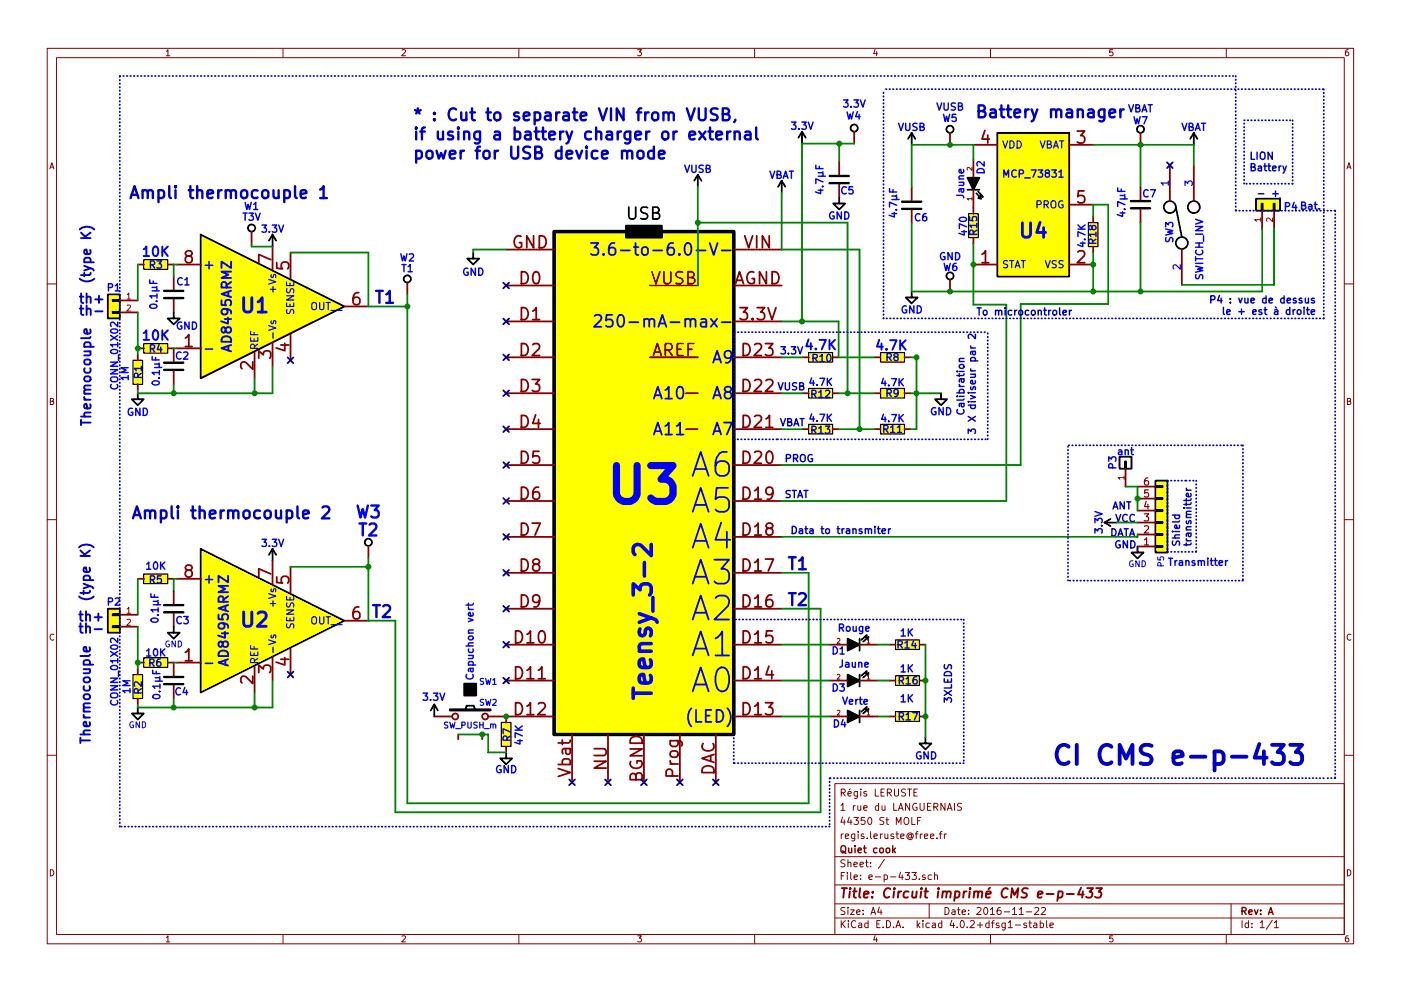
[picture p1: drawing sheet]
<svg xmlns="http://www.w3.org/2000/svg" width="297mm" height="210mm" viewBox="0 0 297 210" stroke-linecap="round" stroke-linejoin="round" font-family="sans-serif">
<g fill="none" stroke="#840000" stroke-width=".21">
<path d="M10 10.3h277v189.9h-277zM12 12.2h273v186.1h-273zM60 10.3v1.9M110 10.3v1.9M160 10.3v1.9M210 10.3v1.9M260 10.3v1.9M10 60.2h2M285 60.2h2M10 110.3h2M285 110.3h2M10 160.2h2"/>
<path d="M177 166.3h108v32h-108zM193.3 173.4v1.5h.7M193.8 168.1h.5M194.5 167.4h-.7v1.5h.7M194.5 174.1h.5M195.2 173.4h-.7v1.5M197.3 177.4l.7-.1-.1-.3-.4-.1-.2 .2 .1 .7h.5M198.7 177.8v.1M199.2 176.9h.5M199.7 176.4l-.3 .3v1.2M200.2 176.9v1M200.7 176.9l-.5 .3"/>
<path d="M200.9 171.9l.4-1.5 .6 1.5M202.4 170.4v1.5M203.9 170.5l-.6-.1-.3 .3 .1 .3 .7 .4v.4l-.2 .1h-.6M285 160.2h2M60 198.3v1.9M110 198.3v1.9M160 198.3v1.9M177 194.8h108M177 191.8h108M177 187.8h108M177 181.8h108M186.4 192.5l-.3 1h.9"/>
<path d="M186.8 193v1M187.5 182.3l-1.3 2M193.3 185.1h1l-.5 .6 .4 .1v.7l-.2 .1-.7-.1M194.9 186.5v.1M196.1 185.7l-.3-.1-.2 .2v.2l.5 .2v.3h-.5M197 191.8v3M197.5 185.7l-.4-.1-.3 .3v.6l.3 .1 .4-.1M198.1 185.7l.2-.1 .4 .1 .1 .9M198.1 185.1v1.5M210 198.3v1.9M215.3 196.3h1.1M216.1 194h.9"/>
<path d="M217.6 193.5h1.1M217.6 195.9l-.3-.1-.3 .2 .1 .3 .5 .1v.3h-.6M218.1 195.8h.6M218.3 195.3v1.3l.4 .2M219.2 195.9h.6v.9M219.4 192.7l.6-.2 .2 .5-.9 1h.9M219.8 196.2l-.7 .3 .3 .3 .4-.1M220.5 195.9l.5-.1 .3 .3-.2 .6h-.6M220.5 195.3v1.5M220.8 192.7l.6-.2 .3 .5-1 1h1M221.9 195.3v1.3l.2 .2M222.6 196.3l.7-.1v-.3l-.5-.1-.2 .2 .1 .7h.6"/>
<path d="M260 198.3v1.9M261 191.8v6.5M269.7 195.2l-1.2 2M270.2 195.8l.4-.5v1.5M270.2 196.8h.8"/>
</g>
<path d="M224.4 189.2l.6-.1 .3 .2-.2 1a.67 .67 0 0 1-.8 0M226.2 189.7h1.5M229.2 188.3l-.7 1.5h1.3M229.6 189.1l-.2 1.3M230.5 188.4h1.2l-.7 .8a.48 .48 0 0 1 .6 .4l-.3 .7-.7 .1-.3-.1M232.4 188.4h1.3l-.8 .8a.48 .48 0 0 1 .6 .4l-.3 .7-.7 .1-.3-.1" fill="none" stroke="#840000" stroke-width=".41"/>
<path d="M189.9 179.9l-.6 .6M189.4 180.4l.5 .5" fill="none" stroke="#840000" stroke-width=".3"/>
<g fill="none" stroke="#0000c2" stroke-width=".51">
<path d="M135.4 32.1a.69 .69 0 0 1 1 .4v.7a.68 .68 0 0 1-.6 .5 .68 .68 0 0 1-.7-.5v-.7zM138.6 32.1a.85 .85 0 0 0-1.1 .1l-.1 .3 .1 .9 .4 .2 .7-.1M138.6 31.1v2.5M139.7 32.8l1.2-.2-.1-.5-.7-.1-.4 .3 .1 1.2 .3 .1 .7-.1M145.6 23l.9 2.5 .8-2.5M148.2 23v2l.4 .5h.5l.5-.5v-2M150.2 27.9h1M150.5 27v2.2l.2 .3 .5 .1M151.9 28.7l1.2-.2-.1-.5-.8-.1-.3 .4 .1 1.2 .2 .1 .8-.1M152.1 23.1l-.9-.1a.62 .62 0 0 0-.5 .6 .62 .62 0 0 0 .5 .6l.5 .1a.61 .61 0 0 1 .5 .6 .61 .61 0 0 1-.5 .6l-1-.1M153.2 24.2h.9a.62 .62 0 0 0 .5-.6 .62 .62 0 0 0-.5-.6h-.9v2.5h1a.67 .67 0 0 0 .5-.7 .67 .67 0 0 0-.6-.6M154.2 27.9v1.7"/>
<path d="M154.9 27.9a.59 .59 0 0 0-.7 .5M155.8 28.1a.64 .64 0 0 1 1 .2v1.3M155.8 27.9v1.7M155.9 25.4l-.2 .5M158 28h1l.1 .3v1.3M159.1 28.5l-.8 .1a.5 .5 0 0 0-.4 .5 .5 .5 0 0 0 .4 .5l.8-.1M160.3 27v2.2l.4 .4M235.2 24l1.2-.2-.1-.5-.7-.1-.4 .4 .2 1.2 .2 .1 .7-.1M237.5 23.2v1.7M238.3 23.2a.59 .59 0 0 0-.8 .5M67.9 40.2l.7-.7v2.5M67.9 42h1.4"/>
<path d="M68.4 107.7l.3-.3h.6a.71 .71 0 0 1 .4 1.1l-1.5 1.5h1.6"/>
</g>
<g fill="none" stroke="#000" stroke-width=".38">
<path d="M148 37.1l-.8 1.2M148 37.1v2.5M148 37.1l.7 1.2M165.7 38.3l-.7 1.3M165.7 38.3v2.6M165.7 38.3l.8 1.3M170.1 27.9l-.8 1.3M170.1 27.9v2.6M170.1 27.9l.7 1.3M193.3 28.2l-.8 1.3M193.3 28.2v2.5M193.3 28.2l.8 1.3"/>
<path d="M211.5 28.2h15.2v30.5h-15.2zM253.1 28.2l-.8 1.3M253.1 28.2v2.5M253.1 28.2l.8 1.3M42.5 49.8l30.5 15.2-30.5 15.3zM57.8 49.8l-.8 1.2M57.8 49.8v2.5M57.8 49.8l.7 1.2M100.3 53.6v1.3h1.3l-1.3 1.2-1.2-1.2h1.2M177.9 41.9v1.3h1.3l-1.3 1.2-1.2-1.2h1.2M205.1 40.3h2.5M207 41l1 1.2-.6-.2"/>
<path d="M207.4 40.6l1 1.2-.6-.1M249.3 43.9l1.3 6.4M266.3 42.2h5.1v2.5h-5.1zM267.5 43.2h.2v1.5h-.2zM270 43.2h.3v1.5h-.3zM22.9 62.5h2.5v5.1h-2.5zM23.9 66.2h1.5v.2h-1.5zM23.9 63.6h1.5v.3h-1.5zM36.8 66.3v1.3h1.3l-1.3 1.2-1.2-1.2h1.2M193.3 61.8v1.3h1.3l-1.3 1.3-1.3-1.3h1.3M29.2 83.4v1.3h1.3l-1.3 1.3-1.3-1.3h1.3M199.5 83.4v1.3h1.3l-1.3 1.3-1.3-1.3h1.3"/>
<path d="M237.4 96.9h2.5v2.5h-2.5zM238.5 97.9h.3v1.5h-.3zM42.5 116.5l30.5 15.2-30.5 15.2zM57.8 116.5v2.5M57.8 116.5l-.8 1.2M57.8 116.5l.7 1.2M234.2 110.9l1.3 .7M234.2 110.9h2.5M235.5 110.1l-1.3 .8M241.2 115.9v1.3h1.2l-1.2 1.3-1.3-1.3h1.3M245 103.1h1.5v.3h-1.5zM245 105.7h1.5v.2h-1.5z"/>
<path d="M245 108.2h1.5v.3h-1.5zM245 110.7h1.5v.3h-1.5zM245 113.3h1.5v.2h-1.5zM245 115.8h1.5v.3h-1.5zM245 102h2.5v15.2h-2.5zM22.9 129.2h2.5v5h-2.5zM23.9 132.8h1.5v.3h-1.5zM23.9 130.3h1.5v.3h-1.5zM36.8 133v1.2h1.3l-1.3 1.3-1.2-1.3h1.2M182.2 135.5v2.5M183.6 135.4l.2-.7-1.2 1.1M184 135.8l.1-.7-1.1 1"/>
<path d="M29.2 150.1v1.3h1.3l-1.3 1.2-1.3-1.2h1.3M92.1 149.5l-.8 1.2M92.1 149.5v2.5M92.1 149.5l.7 1.2M95.4 150.5h8.6v.2h-8.6zM98.7 150.5l.2-.8h1.6l.2 .8M107.3 159.6v1.3h1.3l-1.3 1.3-1.3-1.3h1.3M182.2 143.1v2.6M182.2 150.7v2.6M183.6 143l.2-.6-1.2 1M183.6 150.6l.2-.6-1.2 1M184 143.4l.1-.7-1.1 1.1"/>
<path d="M184 151l.1-.6-1.1 1M196.2 156.5v1.2h1.3l-1.3 1.3-1.3-1.3h1.3"/>
<circle cx="181.1" cy="27.2" r=".76"/>
<circle cx="201.4" cy="27.4" r=".76"/>
<circle cx="241.8" cy="27.4" r=".76"/>
<circle cx="53.3" cy="48.4" r=".76"/>
<circle cx="86.4" cy="59.2" r=".76"/>
<circle cx="201.4" cy="58.5" r=".76"/>
<circle cx="248" cy="43.9" r="1.27"/>
<circle cx="250.6" cy="51.6" r="1.27"/>
<circle cx="253.1" cy="43.9" r="1.27"/>
<circle cx="78.1" cy="115.1" r=".76"/>
</g>
<path d="M205.1 37.7h2.5l-1.2 2.6zM132.7 47.9h7.6v2.5h-7.6zM179.7 135.5l2.5 1.3-2.5 1.2zM98.4 145h2.6v2.6h-2.6zM179.7 143.1l2.5 1.3-2.5 1.3zM179.7 150.7l2.5 1.3-2.5 1.3z" fill="#000" stroke="#000" stroke-width=".38"/>
<g fill="none" stroke="#840000" stroke-width=".38">
<path d="M177.9 34.3v2.8M181.1 27.9v2.6M193.3 39.7v2.8M201.4 28.2v2.5M206.4 33.9v3.8M206.4 30.7h5.1M226.7 30.7h5.1M241.8 28.2v2.5M248 35v7.7M253.1 35v7.7M29.2 56.1h1.3M35.6 56.1h1.2"/>
<path d="M36.8 58.7v2.8M37.5 56.1h5M53.3 49.1v2.6M57.8 52.3v5.1M61.6 53.6v5.5M86.4 59.9v2.6M107.3 53h10.2M155.6 53h10.1M193.3 44.6v2.8M201.4 59.3v2.5M206.4 40.3v5M206.4 50.4v1.3"/>
<path d="M206.4 56.1h5.1M226.7 56.1h5.1M226.7 43.4h5.1M231.8 46v1.2M231.8 52.3v1.3M241.8 44.4v2.8M250.6 52.8v7.6M267.6 44.7v3.8M270.1 44.7v3.8M25.4 63.7h3.8M25.4 66.3h3.8M29.2 73.9h1.3"/>
<path d="M29.2 75.2v1.2M35.6 73.9h1.2v2.8M36.8 63.5v2.8M36.8 78.7v2.8M37.5 73.9h5M54 74.8v5.5M57.8 72.6v5.1M61.6 71v5.4M73 65h5.1M107.3 75.8h10.2M107.3 60.6h10.2M107.3 68.2h10.2"/>
<path d="M137.8 75.8h10.2M137.8 60.6h10.2M155.6 75.8h10.1M155.6 60.6h10.1M155.6 68.2h10.1M170.2 75.8h1.2M176.5 75.8h1.3M185.4 75.8h1.3M191.8 75.8h1.2M29.2 81.5v1.3M107.3 91.1h10.2M107.3 83.4h10.2"/>
<path d="M107.3 98.7h10.2M145.4 91.1h2.6M145.4 83.4h2.6M155.6 91.1h10.1M155.6 83.4h10.1M155.6 98.7h10.1M170.2 83.4h1.2M176.5 91.1h1.3M176.5 83.4h1.3M185.4 91.1h1.3M185.4 83.4h1.3M191.8 91.1h1.2"/>
<path d="M191.8 83.4h1.2M238.6 99.4v3.8M57.8 119v5.1M78.1 115.8v2.6M107.3 106.3h10.2M107.3 113.9h10.2M155.6 106.3h10.1M155.6 113.9h10.1M241.2 115.9h3.8M241.2 113.4h3.8M241.2 110.9h3.8M241.2 108.3h3.8"/>
<path d="M241.2 105.8h3.8M241.2 103.2h3.8M25.4 130.4h3.8M25.4 133h3.8M29.2 122.8h1.3M35.6 122.8h1.2M36.8 125.3v2.8M37.5 122.8h5M57.8 139.3v5.1M61.6 120.3v5.4M61.6 137.6v5.5M73 131.7h5.1"/>
<path d="M107.3 136.8h10.2M107.3 121.5h10.2M107.3 129.2h10.2M155.6 136.8h10.1M155.6 121.5h10.1M155.6 129.2h10.1M175.9 136.8h3.8M182.2 136.8h3.9M188.6 136.8h1.3M194.9 136.8h1.3M29.2 141.9v1.2M29.2 148.2v1.3"/>
<path d="M29.2 140.6h1.3M35.6 140.6h1.2v2.8M37.5 140.6h5M54 141.4v5.5M92.1 152h3.8M97.2 155.8v1M102.2 155.8v1M103.5 152h14M107.3 144.4h10.2M107.3 152v1.3M107.3 158.4v1.2M121.3 155.8v10.2"/>
<path d="M128.9 155.8v10.2M136.5 155.8v10.2M144.1 155.8v10.2M151.8 155.8v10.2M155.6 144.4h10.1M155.6 152h10.1M175.9 144.4h3.8M175.9 152h3.8M182.2 144.4h3.9M182.2 152h3.9M188.6 144.4h1.3M188.6 152h1.3"/>
<path d="M194.9 144.4h1.3M194.9 152h1.3"/>
<circle cx="96.5" cy="152" r=".63"/>
<circle cx="102.9" cy="152" r=".63"/>
</g>
<g fill="#ff0" stroke="#ff0" stroke-width=".21">
<path d="M205.4 45.3h2v5.1h-2z"/>
<path d="M230.8 47.2h2v5.1h-2z"/>
<path d="M245 102h2.5v15.2h-2.5z"/>
<path d="M266.3 42.2h5.1v2.5h-5.1z"/>
<path d="M30.5 55.1h5.1v2h-5.1z"/>
<path d="M30.5 72.9h5.1v2h-5.1z"/>
<path d="M28.2 76.4h2v5.1h-2z"/>
<path d="M22.9 62.5h2.5v5.1h-2.5z"/>
<path d="M42.5 49.8l30.5 15.2-30.5 15.3z"/>
<path d="M211.5 28.2h15.2v30.5h-15.2z"/>
<path d="M171.4 90h5.1v2.1h-5.1z"/>
<path d="M186.7 74.8h5.1v2h-5.1z"/>
<path d="M186.7 82.4h5.1v2h-5.1z"/>
<path d="M186.7 90h5.1v2.1h-5.1z"/>
<path d="M189.9 135.8h5v2h-5z"/>
<path d="M171.4 82.4h5.1v2h-5.1z"/>
<path d="M171.4 74.8h5.1v2h-5.1z"/>
<path d="M117.5 49.1h38.1v106.7h-38.1z"/>
<path d="M189.9 143.4h5v2h-5z"/>
<path d="M189.9 151h5v2h-5z"/>
<path d="M106.3 153.3h2v5.1h-2z"/>
<path d="M30.5 121.8h5.1v2h-5.1z"/>
<path d="M30.5 139.6h5.1v2h-5.1z"/>
<path d="M28.2 143.1h2v5.1h-2z"/>
<path d="M22.9 129.2h2.5v5h-2.5z"/>
<path d="M42.5 116.5l30.5 15.2-30.5 15.2z"/>
</g>
<g fill="none" stroke="#000" stroke-width=".25">
<path d="M30.5 55.1h5.1v2h-5.1zM205.4 45.3h2v5.1h-2zM230.8 47.2h2v5.1h-2zM28.2 76.4h2v5.1h-2zM30.5 72.9h5.1v2h-5.1zM171.4 74.8h5.1v2h-5.1zM186.7 74.8h5.1v2h-5.1zM171.4 90h5.1v2.1h-5.1zM171.4 82.4h5.1v2h-5.1zM186.7 82.4h5.1v2h-5.1zM186.7 90h5.1v2.1h-5.1zM30.5 121.8h5.1v2h-5.1z"/>
<path d="M30.5 139.6h5.1v2h-5.1zM189.9 135.8h5v2h-5zM28.2 143.1h2v5.1h-2zM106.3 153.3h2v5.1h-2zM189.9 143.4h5v2h-5zM189.9 151h5v2h-5z"/>
</g>
<g fill="none" stroke="#0000c2" stroke-width=".3">
<path d="M266.8 41.1h1.2M269.8 41.1h1.2M270.4 40.5v1.2M204.4 76h-.8a.37 .37 0 0 0-.2 .3 .37 .37 0 0 0 .1 .4M205.8 73.4l.3 .4M205.8 73.8h1M206.8 70.9v1l-1.1-1-.4 .3 .1 .6M225.4 66.3l.7-.1-.1-.3-.4-.1-.2 .3 .1 .7h.5M226.7 65.8v1M227.2 65.8l-.5 .3M256.7 63.6l.8-.1 .1-.2-.1-.4-.2-.1h-.6v1.5M258.5 62.7l-.3 1.1h.9"/>
<path d="M258.9 63.3v1M259.4 65.2v1.3l.2 .2M260.1 66.2l.7-.1v-.3l-.5-.1-.2 .2 .1 .7h.6M262.6 66.1h1.2M168 111.7a.77 .77 0 0 1 .9 .7 .77 .77 0 0 1-.9 .8zM169.5 112.3h.6l.1 .9M170.2 112.5l-.7 .2a.3 .3 0 0 0 .1 .5l.6-.1M251.5 103.6l.3 .4M251.5 104h1"/>
</g>
<path d="M267 157.9l-1 2.9h2.6M268 159.4v2.7M269.7 158h2.5l-1.3 1.6a1.1 1.1 0 0 1 1.3 .8v.9l-.4 .6-.4 .2h-1.1l-.6-.4M273.6 158h2.5l-1.4 1.6a1.1 1.1 0 0 1 1.4 .8v.9l-.4 .6-.4 .2h-1.2l-.5-.4" fill="none" stroke="#0000c2" stroke-width=".81"/>
<g fill="none" stroke="#000" stroke-width=".51">
<path d="M175.9 38.9h4.1M175.9 37.3h4.1M191.3 44.3h4M191.3 42.8h4M239.8 44.2h4M239.8 42.7h4M34.8 63.2h4.1M34.8 61.7h4.1M34.8 78.5h4.1M34.8 77h4.1M34.8 129.9h4.1M34.8 128.4h4.1"/>
<path d="M34.8 145.2h4.1M34.8 143.6h4.1"/>
</g>
<path d="M16.9 48.7a2.32 2.32 0 0 1 3.1 0M16.9 62.9h.8M16.9 65.5h.8M17.2 64.8v1.7l.5 .3M19.1 69.9l.1 .6-.3 .3-.9-.1v-.8l.3-.1 .2 1M16.8 116.1a2.32 2.32 0 0 1 3.1 0M16.8 130.4h.8M16.8 132.9h.8M17.1 132.2v1.8l.5 .3M19 137.3l.1 .6-.3 .3-1-.1v-.8h.4l.2 .9" fill="none" stroke="#0000c2" stroke-width=".41"/>
<path d="M57.5 68.1v.3l.2 .3 .2-.1 .1-.5h.4v.6M57.5 134.8v.3l.2 .3 .2-.1 .1-.5h.4v.6" fill="none" stroke="#00f" stroke-width=".25"/>
<path d="M43.5 74.1h1.6M43.5 140.7h1.6" fill="none" stroke="#00f" stroke-width=".33"/>
<path d="M224.5 37.6h.9" fill="none" stroke="#00f" stroke-width=".3"/>
<g fill="none" stroke="#0000c2" stroke-width=".38" stroke-dasharray=".1 .6">
<path d="M25.4 16.1h236.6M187.8 18.9h92.9M262 16.1v26.1M280.7 18.9v48.7M263.8 25.5h10.3M263.8 39v-13.4M274.1 25.5v13.5M274.1 39h-10.3M262 42.3v2.4M262 44.7h21.1M271.4 42v.2M283.1 44.7v120.4"/>
<path d="M155.7 70.5h53.7M187.3 67.6v-48.3M280.7 67.6h-93.4M155.7 93.2v-22.7M164.7 93.2h-9M164.8 93.2h44.6M209.4 93.2v-22.7M226.6 94.5h36.9M263.5 94.5v28.7M247.5 102h3.8M247.5 117.2v-15.2M251.5 102h2.1"/>
<path d="M253.6 102v15.1M253.6 117.1h-6.1M156 131.4h48.3M204.3 131.4v30.5M226.4 123.2v-28.5M263.5 123.2h-37.1M25.4 175.4v-159.3M155.6 161.9v-6.5M175.9 165.1v10.3M175.9 175.4h-150.5M204.3 161.9h-48.7M280.7 165.1h-104.8"/>
<path d="M283.1 165.1h-2.2"/>
</g>
<g fill="#008400" stroke="#008400" stroke-width=".25">
<circle cx="36.8" cy="83.4" r=".51"/>
<circle cx="107.3" cy="152" r=".51"/>
<circle cx="36.8" cy="150.1" r=".51"/>
<circle cx="29.2" cy="140.6" r=".51"/>
<circle cx="29.2" cy="73.9" r=".51"/>
<circle cx="54" cy="83.4" r=".51"/>
<circle cx="86.4" cy="65" r=".51"/>
<circle cx="54" cy="150.1" r=".51"/>
<circle cx="78.1" cy="120.3" r=".51"/>
<circle cx="102.2" cy="155.8" r=".51"/>
<circle cx="148" cy="47.2" r=".51"/>
<circle cx="179.7" cy="83.4" r=".51"/>
<circle cx="182.2" cy="91.1" r=".51"/>
<circle cx="194.3" cy="75.8" r=".51"/>
<circle cx="194.3" cy="83.4" r=".51"/>
<circle cx="196.2" cy="144.4" r=".51"/>
<circle cx="196.2" cy="152" r=".51"/>
<circle cx="241.2" cy="105.8" r=".51"/>
<circle cx="177.9" cy="30.5" r=".51"/>
<circle cx="170.1" cy="68.2" r=".51"/>
<circle cx="201.4" cy="30.7" r=".51"/>
<circle cx="201.4" cy="61.8" r=".51"/>
<circle cx="231.8" cy="56.1" r=".51"/>
<circle cx="241.8" cy="30.7" r=".51"/>
<circle cx="231.8" cy="61.8" r=".51"/>
<circle cx="206.4" cy="56.1" r=".51"/>
<circle cx="241.8" cy="61.8" r=".51"/>
</g>
<path d="M117.5 49.1h38.1v106.7h-38.1z" fill="none" stroke="#000" stroke-width=".76"/>
<path d="M125.3 51.6h1.6l-.9 .9a.68 .68 0 0 1 .9 .5v.6l-.3 .4-.9 .1-.4-.2M128 53.9l.1 .1-.1 .1-.2-.1 .2-.1v.2M130.3 51.6a1.02 1.02 0 0 0-1.2 1l.1 1.3 .3 .2h.5l.4-.2 .1-.9-.2-.4-.8-.1-.4 .5M131.6 53.1h1.9M126.1 67.1l.3-.3h.6a.71 .71 0 0 1 .4 1.1l-1.5 1.4h1.6M129.8 66.8h-1.2l-.1 1.2 .3-.2 .9 .1 .2 .3-.1 .9-.4 .2h-.6l-.3-.2M131.2 66.9a.6 .6 0 0 1 1 .4 1.32 1.32 0 0 1-.7 2 1.68 1.68 0 0 1-.3-2.4z" fill="none" stroke="#00f" stroke-width=".38"/>
<path d="M138.1 115.5v2.4l-2.2-2.2a1.03 1.03 0 0 0-1.6 .5v.9l.3 .6M134.3 146v2.2" fill="none" stroke="#00f" stroke-width=".76"/>
<g fill="none" stroke="#008400" stroke-width=".38">
<path d="M148 39.6v21M177.9 30.5v3.8M181.1 30.5h-11v37.7M206.4 33.9v-3.2h-13.1v9M231.8 30.7h21.3v4.3M241.8 30.9v8.7M29.2 56.1v7.6M37.5 56.1h-.7v2.6M53.3 51.7v.6h4.5M61.6 53.6h16.5v11.4h8.3M107.3 53h-7v.6M148 47.2h31.7v36.2"/>
<path d="M165.7 40.9v12.1h16.5v38.1M193.3 47.4v14.4h74.3v-13.3M206.4 51.7v12.9h7v41.7h-47.7M231.8 46v-2.6h3.1v21.1h-18.5v34.2h-50.7M231.8 53.6v8.2M241.8 47.2v14.6M270.1 48.5v11.9h-19.5M29.2 66.3v8.9M36.8 73.9h.7M57.8 77.7v5.7h-28.6v-.6M86.4 62.5v107.9h85v-48.9h-5.7M165.7 75.8h4.5"/>
<path d="M165.7 68.2h12.1v7.6h7.6M193 75.8h1.3v15.3h-1.3M36.8 81.5v1.9M54 80.3v3.1M165.7 83.4h4.5M165.7 91.1h4.5M177.8 83.4h7.6M177.8 91.1h7.6M193 83.4h6.5M78.1 118.4v13.3h5.7v40.6h90.2v-43.1h-8.3M165.7 113.9h75.5M236.7 110.9h4.5"/>
<path d="M238.6 103.2h2.6v5.1M29.2 122.8v7.6M29.2 133v8.9M37.5 122.8h-.7v2.5M61.6 120.3h16.5M165.7 136.8h10.2M186.1 136.8h2.5M196.2 136.8v19.7M36.8 148.2v1.9M36.8 140.6h.7M54 146.9v3.2M57.8 144.4v5.7h-28.6v-.6"/>
<path d="M97.2 155.8h6.3v3.8h3.8M165.7 144.4h10.2M165.7 152h10.2M186.1 144.4h2.5M186.1 152h2.5"/>
</g>
<g fill="none" stroke="#000084" stroke-width=".38">
<path d="M247.4 34.4l1.2 1.3M248.6 34.4l-1.2 1.3M106.7 60l1.2 1.2M107.9 60l-1.2 1.2M61 75.8l1.2 1.3M62.2 75.8l-1.2 1.3M106.7 67.6l1.2 1.2M106.7 75.2l1.2 1.2M107.9 67.6l-1.2 1.2M107.9 75.2l-1.2 1.2M106.7 82.8l1.2 1.2M106.7 90.4l1.2 1.3"/>
<path d="M106.7 98.1l1.2 1.2M107.9 82.8l-1.2 1.2M107.9 90.4l-1.2 1.3M107.9 98.1l-1.2 1.2M106.7 105.7l1.2 1.2M106.7 113.3l1.2 1.2M107.9 105.7l-1.2 1.2M107.9 113.3l-1.2 1.2M106.7 120.9l1.2 1.2M106.7 128.5l1.2 1.3M106.7 136.2l1.2 1.2M107.9 120.9l-1.2 1.2"/>
<path d="M107.9 128.5l-1.2 1.3M107.9 136.2l-1.2 1.2M61 142.5l1.2 1.2M62.2 142.5l-1.2 1.2M106.7 143.8l1.2 1.2M107.9 143.8l-1.2 1.2M120.7 165.4l1.2 1.2M121.9 165.4l-1.2 1.2M128.3 165.4l1.2 1.2M129.5 165.4l-1.2 1.2M143.5 165.4l1.3 1.2M144.8 165.4l-1.3 1.2"/>
<path d="M151.2 165.4l1.2 1.2M152.4 165.4l-1.2 1.2"/>
</g>
<text font-size="10.6" fill="#00f" x="129.7" y="106.8">U3</text>
<g font-size="7.1" fill="#00f">
<text x="146.5" y="101.2">A6</text>
<text x="146.5" y="108.8">A5</text>
<text x="146.5" y="116.5">A4</text>
<text x="146.5" y="124.1">A3</text>
<text x="146.5" y="131.7">A2</text>
<text x="146.5" y="139.3">A1</text>
<text x="146.5" y="146.9">A0</text>
</g>
<text font-size="5.7" fill="#0000c2" x="223.3" y="162.3">CI CMS e-p-433</text>
<text font-size="5.3" fill="#00f" x="138.3" y="146.1" transform="rotate(-90 138.3 146.1)">Teensy_3-2</text>
<g font-size="4.2" fill="#00f">
<text x="216.4" y="50.5">U4</text>
<text x="51.3" y="66.4">U1</text>
<text x="51.3" y="133">U2</text>
</g>
<g font-size="3.5" fill="#0000c2">
<text x="87.6" y="25.6">* : Cut to separate VIN from VUSB,</text>
<text x="87.6" y="29.7">if using a battery charger or external</text>
<text x="206.9" y="25">Battery manager</text>
<text x="87.6" y="33.8">power for USB device mode</text>
<text x="27.4" y="42.2">Ampli thermocouple 1</text>
<text x="79.7" y="64.4">T1</text>
<text x="27.9" y="110.1">Ampli thermocouple 2</text>
<text x="167" y="120.9">T1</text>
<text x="79" y="131.1">T2</text>
<text x="167" y="128.5">T2</text>
</g>
<g font-size="3.5" fill="#840000">
<text x="207.9" y="30.5">4</text>
<text x="228.3" y="30.5">3</text>
<text x="228.3" y="43.2">5</text>
<text x="108.5" y="52.7">GND</text>
<text x="157.7" y="52.7">VIN</text>
<text x="39" y="55.9">8</text>
<text x="57.5" y="55.8" transform="rotate(-90 57.5 55.8)">7</text>
<text x="61.3" y="57.3" transform="rotate(-90 61.3 57.3)">5</text>
<text x="207.9" y="55.9">1</text>
<text x="228.3" y="55.9">2</text>
<text x="74.6" y="64.8">6</text>
<text x="110.1" y="60.3">D0</text>
<text x="138" y="60.3">VUSB</text>
<text x="155.4" y="60.3">AGND</text>
<text x="110.1" y="67.9">D1</text>
<text x="157" y="67.9">3.3V</text>
<text x="39" y="73.7">1</text>
<text x="57.5" y="76.1" transform="rotate(-90 57.5 76.1)">3</text>
<text x="61.3" y="74.7" transform="rotate(-90 61.3 74.7)">4</text>
<text x="110.1" y="75.6">D2</text>
<text x="138.1" y="75.6">AREF</text>
<text x="157.4" y="75.6">D23</text>
<text x="53.7" y="78.5" transform="rotate(-90 53.7 78.5)">2</text>
<text x="110.1" y="83.2">D3</text>
<text x="157.4" y="83.2">D22</text>
<text x="110.1" y="90.8">D4</text>
<text x="157.4" y="90.8">D21</text>
<text x="110.1" y="98.4">D5</text>
<text x="157.4" y="98.4">D20</text>
<text x="110.1" y="106">D6</text>
<text x="157.4" y="106">D19</text>
<text x="110.1" y="113.7">D7</text>
<text x="157.4" y="113.7">D18</text>
<text x="39" y="122.5">8</text>
<text x="57.5" y="122.5" transform="rotate(-90 57.5 122.5)">7</text>
<text x="61.3" y="124" transform="rotate(-90 61.3 124)">5</text>
<text x="110.1" y="121.3">D8</text>
<text x="157.4" y="121.3">D17</text>
<text x="74.6" y="131.4">6</text>
<text x="110.1" y="128.9">D9</text>
<text x="157.4" y="128.9">D16</text>
<text x="109.2" y="136.5">D10</text>
<text x="157.4" y="136.5">D15</text>
<text x="39" y="140.3">1</text>
<text x="57.5" y="142.8" transform="rotate(-90 57.5 142.8)">3</text>
<text x="61.3" y="141.3" transform="rotate(-90 61.3 141.3)">4</text>
<text x="53.7" y="145.2" transform="rotate(-90 53.7 145.2)">2</text>
<text x="109.2" y="144.1">D11</text>
<text x="157.4" y="144.1">D14</text>
<text x="109.2" y="151.8">D12</text>
<text x="157.4" y="151.8">D13</text>
<text x="121" y="164.7" transform="rotate(-90 121 164.7)">Vbat</text>
<text x="128.7" y="163.4" transform="rotate(-90 128.7 163.4)">NU</text>
<text x="143.9" y="164.9" transform="rotate(-90 143.9 164.9)">Prog</text>
<text x="151.5" y="164.7" transform="rotate(-90 151.5 164.7)">DAC</text>
</g>
<text font-size="3.5" x="132.8" y="46.6">USB</text>
<g font-size="3.5" fill="#00f">
<text x="135.3" y="54.2">3.6-to-6.0-V-</text>
<text x="133.3" y="69.5">250-mA-max-</text>
<text x="151" y="77.1">A9</text>
<text x="138.9" y="84.7">A10</text>
<text x="151" y="84.7">A8</text>
<text x="138.9" y="92.3">A11</text>
<text x="151" y="92.3">A7</text>
<text x="75.5" y="109.9">W3</text>
<text x="76" y="113.7">T2</text>
<text x="146.1" y="153.3">(LED)</text>
</g>
<text font-size="3.5" fill="#000084" x="136.3" y="166.1" transform="rotate(-90 136.3 166.1)">BGND</text>
<g font-size="2.8" fill="#00f">
<text x="30.4" y="54.4">10K</text>
<text x="43.1" y="57.1">+</text>
<text x="30.4" y="72.2">10K</text>
<text x="49.1" y="74.3" transform="rotate(-90 49.1 74.3)">AD8495ARMZ</text>
<text x="171" y="74.2">4.7K</text>
<text x="186" y="74.3">4.7K</text>
<text x="43.1" y="123.8">+</text>
<text x="48.5" y="140.9" transform="rotate(-90 48.5 140.9)">AD8495ARMZ</text>
</g>
<g font-size="2.8" fill="#0000c2">
<text x="17.9" y="64.4">th+</text>
<text x="19.3" y="60.2" transform="rotate(-90 19.3 60.2)">(type K)</text>
<text x="18.6" y="66.9">th-</text>
<text x="19.3" y="90.4" transform="rotate(-90 19.3 90.4)">Thermocouple</text>
<text x="17.8" y="131.8">th+</text>
<text x="19.2" y="127.6" transform="rotate(-90 19.2 127.6)">(type K)</text>
<text x="18.5" y="134.4">th-</text>
<text x="19.2" y="157.9" transform="rotate(-90 19.2 157.9)">Thermocouple</text>
</g>
<text font-size="2.8" fill="#840000" x="178" y="190.5">Title: Circuit imprimé CMS e-p-433</text>
<g font-size="2.1" fill="#00f">
<text x="178.9" y="22.8">3.3V</text>
<text x="198.5" y="23.4">VUSB</text>
<text x="238.9" y="23.8">VBAT</text>
<text x="167.9" y="27.5">3.3V</text>
<text x="179.4" y="25.3">W4</text>
<text x="190.3" y="27.8">VUSB</text>
<text x="199.8" y="25.9">W5</text>
<text x="240.2" y="26.4">W7</text>
<text x="250.2" y="27.8">VBAT</text>
<text x="212.5" y="31.5">VDD</text>
<text x="219.9" y="31.5">VBAT</text>
<text x="145" y="36.6">VUSB</text>
<text x="162.9" y="37.9">VBAT</text>
<text x="174.6" y="40.9" transform="rotate(-90 174.6 40.9)">4.7µF</text>
<text x="178.3" y="41.2">C5</text>
<text x="208.7" y="36.9" transform="rotate(-90 208.7 36.9)">D2</text>
<text x="213.2" y="37.7">MCP_73831</text>
<text x="242.3" y="41.9">C7</text>
<text x="247.8" y="39.4" transform="rotate(-90 247.8 39.4)">1</text>
<text x="252.9" y="39.4" transform="rotate(-90 252.9 39.4)">3</text>
<text x="51.4" y="46.8">T3V</text>
<text x="51.8" y="44.5">W1</text>
<text x="175.6" y="46.6">GND</text>
<text x="190.2" y="45.8" transform="rotate(-90 190.2 45.8)">4.7µF</text>
<text x="193.9" y="46.9">C6</text>
<text x="204.4" y="42" transform="rotate(-90 204.4 42)">Jaune</text>
<text x="219.4" y="44.2">PROG</text>
<text x="238.6" y="45.7" transform="rotate(-90 238.6 45.7)">4.7µF</text>
<text x="272.4" y="44.6">P4 Bat.</text>
<text x="55.6" y="49.3">3.3V</text>
<text x="205" y="49.8" transform="rotate(-90 205 49.8)">470</text>
<text x="207.2" y="49.8" transform="rotate(-90 207.2 49.8)">R15</text>
<text x="230.1" y="52.3" transform="rotate(-90 230.1 52.3)">4.7K</text>
<text x="232.4" y="51.7" transform="rotate(-90 232.4 51.7)">R18</text>
<text x="248.7" y="51.5" transform="rotate(-90 248.7 51.5)">SW3</text>
<text x="31.7" y="57">R3</text>
<text x="84.8" y="55.4">W2</text>
<text x="85.1" y="57.7">T1</text>
<text x="98" y="58.5">GND</text>
<text x="199.1" y="55.2">GND</text>
<text x="200" y="57.5">W6</text>
<text x="212.5" y="56.9">STAT</text>
<text x="221.4" y="56.9">VSS</text>
<text x="250.3" y="57.2" transform="rotate(-90 250.3 57.2)">2</text>
<text x="255.1" y="59.5" transform="rotate(-90 255.1 59.5)">SWITCH_INV</text>
<text x="22.8" y="61.8">P1</text>
<text x="33.4" y="65.2" transform="rotate(-90 33.4 65.2)">0.1µF</text>
<text x="37.5" y="60.5">C1</text>
<text x="58.5" y="61.7" transform="rotate(-90 58.5 61.7)">+Vs</text>
<text x="65.7" y="65.8">OUT__</text>
<text x="37.3" y="69.9">GND</text>
<text x="62.4" y="66.8" transform="rotate(-90 62.4 66.8)">SENSE</text>
<text x="190.9" y="66.5">GND</text>
<text x="31.7" y="74.7">R4</text>
<text x="37.3" y="76.3">C2</text>
<text x="54.7" y="74.3" transform="rotate(-90 54.7 74.3)">REF</text>
<text x="58.5" y="72.1" transform="rotate(-90 58.5 72.1)">-Vs</text>
<text x="172.3" y="76.8">R10</text>
<text x="187.9" y="76.6">R8</text>
<text x="25" y="82.2" transform="rotate(-90 25 82.2)">CONN_01X02</text>
<text x="27.3" y="80.7" transform="rotate(-90 27.3 80.7)">1M</text>
<text x="30" y="80.3" transform="rotate(-90 30 80.3)">R1</text>
<text x="33.9" y="81.5" transform="rotate(-90 33.9 81.5)">0.1µF</text>
<text x="171.8" y="81.9">4.7K</text>
<text x="187" y="81.9">4.7K</text>
<text x="26.8" y="88.2">GND</text>
<text x="171.8" y="89.5">4.7K</text>
<text x="172.1" y="84.4">R12</text>
<text x="187" y="89.6">4.7K</text>
<text x="187.9" y="84.2">R9</text>
<text x="197.2" y="88.1">GND</text>
<text x="172.1" y="92">R13</text>
<text x="187.3" y="91.8">R11</text>
<text x="236.7" y="99.4" transform="rotate(-90 236.7 99.4)">P3</text>
<text x="237.1" y="96.5">ant</text>
<text x="233.8" y="113" transform="rotate(-90 233.8 113)">3.3V</text>
<text x="55.6" y="116">3.3V</text>
<text x="31.1" y="120.8">10K</text>
<text x="31.7" y="123.8">R5</text>
<text x="248.2" y="120">Transmitter</text>
<text x="22.8" y="128.5">P2</text>
<text x="33.6" y="131.8" transform="rotate(-90 33.6 131.8)">0.1µF</text>
<text x="58.5" y="128.4" transform="rotate(-90 58.5 128.4)">+Vs</text>
<text x="37.3" y="132.4">C3</text>
<text x="62.4" y="133.4" transform="rotate(-90 62.4 133.4)">SENSE</text>
<text x="65.7" y="132.5">OUT__</text>
<text x="177.8" y="134">Rouge</text>
<text x="190.3" y="137.6">R14</text>
<text x="190.9" y="135">1K</text>
<text x="31.1" y="139.3">10K</text>
<text x="31.5" y="141.4">R6</text>
<text x="54.7" y="140.9" transform="rotate(-90 54.7 140.9)">REF</text>
<text x="58.5" y="138.8" transform="rotate(-90 58.5 138.8)">-Vs</text>
<text x="100.4" y="143.5" transform="rotate(-90 100.4 143.5)">Capuchon vert</text>
<text x="176.4" y="138.8">D1</text>
<text x="178" y="141.6">Jaune</text>
<text x="190.9" y="142.6">1K</text>
<text x="25" y="149.3" transform="rotate(-90 25 149.3)">CONN_01X02</text>
<text x="27.6" y="147.1" transform="rotate(-90 27.6 147.1)">1M</text>
<text x="30" y="147.2" transform="rotate(-90 30 147.2)">R2</text>
<text x="34" y="148" transform="rotate(-90 34 148)">0.1µF</text>
<text x="37.1" y="147.5">C4</text>
<text x="89.8" y="148.7">3.3V</text>
<text x="176.4" y="146.7">D3</text>
<text x="178.7" y="149.5">Verte</text>
<text x="190.6" y="145.2">R16</text>
<text x="190.9" y="149">1K</text>
<text x="176.7" y="154.3">D4</text>
<text x="190.6" y="152.8">R17</text>
<text x="108.3" y="157.3" transform="rotate(-90 108.3 157.3)">R7</text>
<text x="110.8" y="157.9" transform="rotate(-90 110.8 157.9)">47K</text>
<text x="194" y="161.1">GND</text>
<text x="105" y="164">GND</text>
</g>
<g font-size="2.1" fill="#0000c2">
<text x="264.9" y="33.9">LION</text>
<text x="264.9" y="36.3">Battery</text>
<text x="259.9" y="64.4">P4 : vue de dessus</text>
<text x="207" y="66.9">To microcontroler</text>
<text x="263.5" y="66.8">le + est à droite</text>
<text x="165.4" y="75.2">3.3V</text>
<text x="164.8" y="82.8">VUSB</text>
<text x="204.5" y="88.1" transform="rotate(-90 204.5 88.1)">Calibration</text>
<text x="206.9" y="92.2" transform="rotate(-90 206.9 92.2)">3 X diviseur par 2</text>
<text x="166.4" y="98">PROG</text>
<text x="166.4" y="105.7">STAT</text>
<text x="170.8" y="113.3">Data to transmiter</text>
<text x="235.5" y="108.1">ANT</text>
<text x="236.3" y="110.7">VCC</text>
<text x="236.2" y="116.3">GND</text>
<text x="250.2" y="115.9" transform="rotate(-90 250.2 115.9)">Shield</text>
<text x="252.6" y="115.9" transform="rotate(-90 252.6 115.9)">transmitter</text>
<text x="201.8" y="149.2" transform="rotate(-90 201.8 149.2)">3XLEDS</text>
</g>
<g font-size="2.1" fill="#840000">
<text x="165.4" y="90.4">VBAT</text>
<text x="242.5" y="105.5">5</text>
<text x="242.5" y="103">6</text>
<text x="242.5" y="113.2">2</text>
<text x="242.5" y="110.6">3</text>
<text x="242.5" y="108.1">4</text>
<text x="242.5" y="115.7">1</text>
<text x="178" y="172">1 rue du LANGUERNAIS</text>
<text x="178" y="169">Régis LERUSTE</text>
<text x="178" y="178">regis.leruste@free.fr</text>
<text x="178" y="175">44350 St MOLF</text>
<text x="178" y="184">Sheet: /</text>
<text x="178" y="181">Quiet cook</text>
<text x="178" y="186.7">File: e-p-433.sch</text>
<text x="178" y="196.9">KiCad E.D.A. kicad 4.0.2+dfsg1-stable</text>
<text x="178" y="194.1">Size: A4</text>
<text x="200" y="194.1">Date: 2016-11-22</text>
<text x="263" y="194.1">Rev: A</text>
<text x="263" y="196.9">Id: 1/1</text>
</g>
<text font-size="2.1" fill="#008400" x="234.8" y="113.8">DATA</text>
<g font-size="1.8" fill="#840000">
<text x="35" y="11.9">1</text>
<text x="85" y="11.9">2</text>
<text x="135" y="11.9">3</text>
<text x="185" y="11.9">4</text>
<text x="235" y="11.9">5</text>
<text x="285" y="11.9">6</text>
<text x="10.4" y="35.9">A</text>
<text x="285.4" y="35.9">A</text>
<text x="267.3" y="47.1" transform="rotate(-90 267.3 47.1)">1</text>
<text x="269.9" y="47.1" transform="rotate(-90 269.9 47.1)">2</text>
<text x="26.8" y="63.5">1</text>
<text x="26.8" y="66">2</text>
<text x="10.4" y="85.9">B</text>
<text x="285.4" y="85.9">B</text>
<text x="238.4" y="101.8" transform="rotate(-90 238.4 101.8)">1</text>
<text x="26.8" y="130.2">1</text>
<text x="10.4" y="135.9">C</text>
<text x="26.8" y="132.7">2</text>
<text x="285.4" y="135.9">C</text>
<text x="10.4" y="185.9">D</text>
<text x="285.4" y="185.9">D</text>
<text x="35" y="199.9">1</text>
<text x="85" y="199.9">2</text>
<text x="135" y="199.9">3</text>
<text x="185" y="199.9">4</text>
<text x="235" y="199.9">5</text>
<text x="285" y="199.9">6</text>
</g>
<g font-size="1.8" fill="#00f">
<text x="239.2" y="120.3">GND</text>
<text x="246.8" y="120.2" transform="rotate(-90 246.8 120.2)">P5</text>
<text x="34.9" y="137.3">GND</text>
<text x="101.6" y="145.3">SW1</text>
<text x="101.6" y="149.7">SW2</text>
<text x="27.3" y="154.5">GND</text>
<text x="94.1" y="154.5">SW_PUSH_m</text>
</g>
<g font-size="1.4" fill="#840000">
<text x="206.1" y="36.2" transform="rotate(-90 206.1 36.2)">2</text>
<text x="206.1" y="42.5" transform="rotate(-90 206.1 42.5)">1</text>
<text x="177.4" y="136.5">2</text>
<text x="183.8" y="136.5">1</text>
<text x="177.4" y="144.1">2</text>
<text x="183.8" y="144.1">1</text>
<text x="177.4" y="151.8">2</text>
<text x="183.8" y="151.8">1</text>
</g>
</svg>
